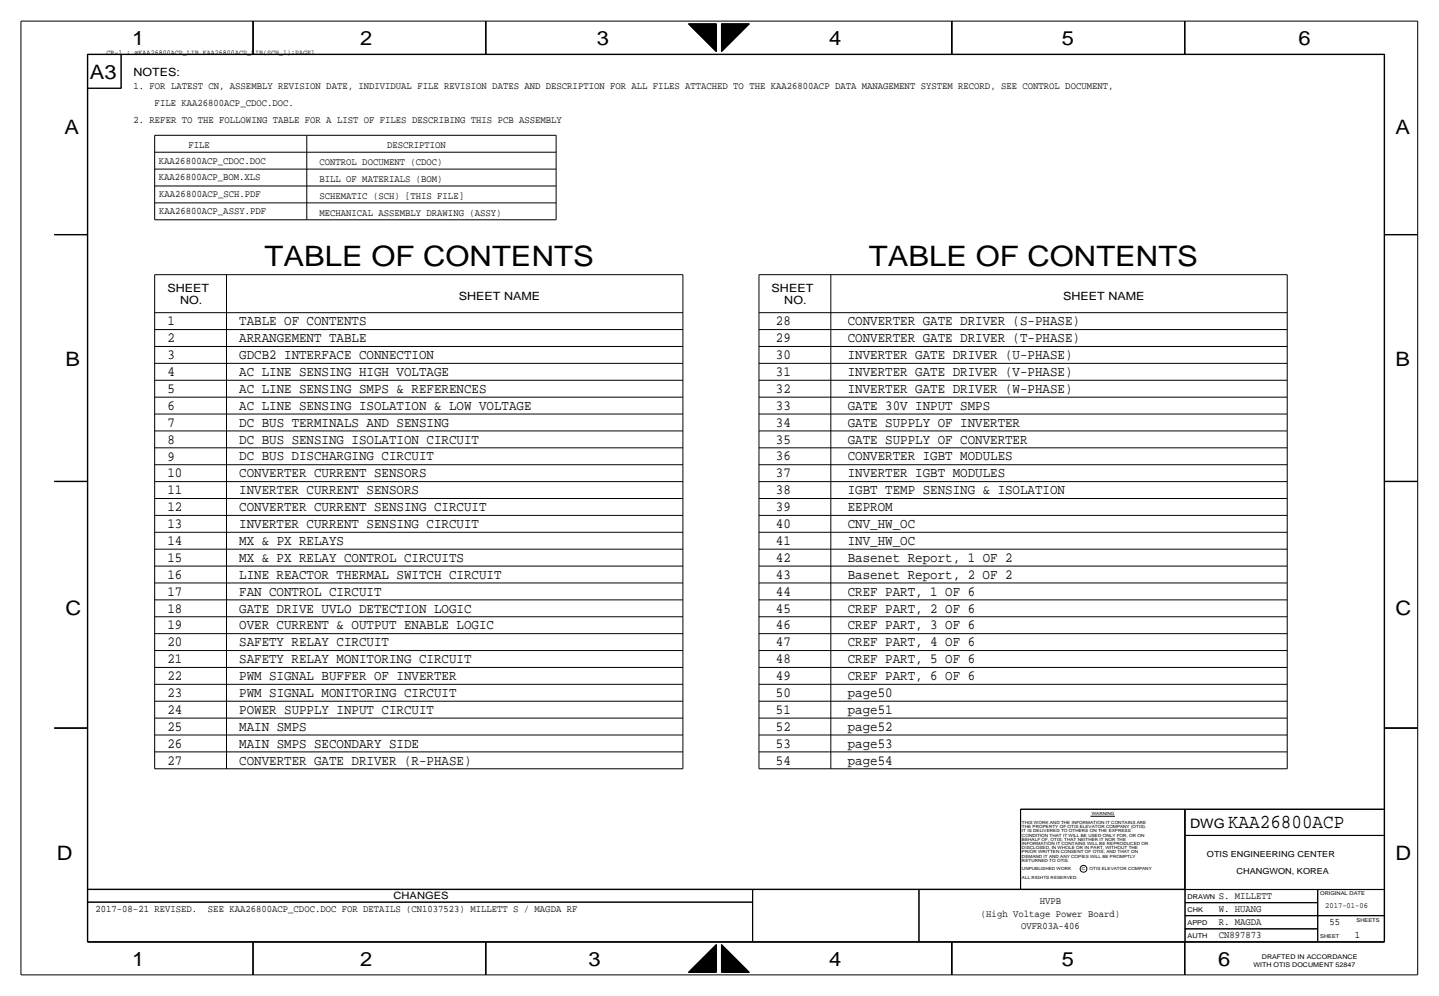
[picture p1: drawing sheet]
<svg xmlns="http://www.w3.org/2000/svg" width="432mm" height="300mm" viewBox="0 0 432 300" stroke-linecap="round" stroke-linejoin="round" font-family="sans-serif">
<g fill="none" stroke="#000" stroke-width=".3">
<path d="M6.3 6.4v286.8zM6.3 6.4h419.8zM26.3 16.3v267zM26.3 16.3h389.8zM26.3 16.4v266.9zM26.3 16.4h389.8zM26.4 16.4h389.6zM26.4 16.4v266.9zM36.4 16.4v10.2zM76 6.4v10zM76.1 6.4v10zM145.9 6.4v10z"/>
<path d="M146 6.4v10zM206.9 7.2h8.4zM206.9 7.2l8.4 8.3zM207 7.2h.1M207 7.3h.1M207.1 7.2v.1zM207.1 7.2v.2zM207.2 7.2v.2zM207.2 7.2v.3zM207.3 7.2v.3zM207.3 7.2v.4zM207.4 7.2v.4z"/>
<path d="M207.4 7.2v.5zM207.5 7.2v.5zM207.5 7.2v.6zM207.6 7.2v.6zM207.6 7.2v.7zM207.7 7.2v.7zM207.7 7.2v.8zM207.8 7.2v.8zM207.8 7.2v.9zM207.9 7.2v.9zM207.9 7.2v1zM208 7.2v1z"/>
<path d="M208 7.2v1.1zM208.1 7.2v1.1zM208.1 7.2v1.2zM208.2 7.2v1.2zM208.2 7.2v1.3zM208.3 7.2v1.3zM208.3 7.2v1.4zM208.4 7.2v1.4zM208.4 7.2v1.5zM208.5 7.2v1.5zM208.5 7.2v1.6zM208.6 7.2v1.6z"/>
<path d="M208.6 7.2v1.7zM208.7 7.2v1.7zM208.7 7.2v1.8zM208.8 7.2v1.8zM208.8 7.2v1.9zM208.9 7.2v1.9zM208.9 7.2v2zM209 7.2v2zM209 7.2v2.1zM209.1 7.2v2.1zM209.1 7.2v2.2zM209.2 7.2v2.2z"/>
<path d="M209.2 7.2v2.3zM209.3 7.2v2.4zM209.4 7.2v2.5zM209.5 7.2v2.6zM209.6 7.2v2.7zM209.7 7.2v2.7zM209.7 7.2v2.8zM209.8 7.2v2.8zM209.8 7.2v2.9zM209.9 7.2v2.9zM209.9 7.2v3zM210 7.2v3z"/>
<path d="M210 7.2v3.1zM210.1 7.2v3.1zM210.1 7.2v3.2zM210.2 7.2v3.2zM210.2 7.2v3.3zM210.3 7.2v3.3zM210.3 7.2v3.4zM210.4 7.2v3.4zM210.4 7.2v3.5zM210.5 7.2v3.5zM210.5 7.2v3.6zM210.6 7.2v3.6z"/>
<path d="M210.6 7.2v3.7zM210.7 7.2v3.7zM210.7 7.2v3.8zM210.8 7.2v3.8zM210.8 7.2v3.9zM210.9 7.2v3.9zM210.9 7.2v4zM211 7.2v4zM211 7.2v4.1zM211.1 7.2v4.1zM211.1 7.2v4.2zM211.2 7.2v4.2z"/>
<path d="M211.2 7.2v4.3zM211.3 7.2v4.3zM211.3 7.2v4.4zM211.4 7.2v4.4zM211.4 7.2v4.5zM211.5 7.2v4.5zM211.5 7.2v4.6zM211.6 7.2v4.6zM211.6 7.2v4.7zM211.7 7.2v4.7zM211.7 7.2v4.8zM211.8 7.2v4.8z"/>
<path d="M211.8 7.2v4.9zM211.9 7.2v4.9zM211.9 7.2v5zM212 7.2v5zM212 7.2v5.1zM212.1 7.2v5.1zM212.1 7.2v5.2zM212.2 7.2v5.2zM212.2 7.2v5.3zM212.3 7.2v5.3zM212.3 7.2v5.4zM212.4 7.2v5.4z"/>
<path d="M212.4 7.2v5.5zM212.5 7.2v5.6zM212.6 7.2v5.7zM212.7 7.2v5.8zM212.8 7.2v5.8zM212.8 7.2v5.9zM212.9 7.2v5.9zM212.9 7.2v6zM213 7.2v6zM213 7.2v6.1zM213.1 7.2v6.1zM213.1 7.2v6.2z"/>
<path d="M213.2 7.2v6.2zM213.2 7.2v6.3zM213.3 7.2v6.3zM213.3 7.2v6.4zM213.4 7.2v6.4zM213.4 7.2v6.5zM213.5 7.2v6.5zM213.5 7.2v6.6zM213.6 7.2v6.6zM213.6 7.2v6.7zM213.7 7.2v6.7zM213.7 7.2v6.8z"/>
<path d="M213.8 7.2v6.8zM213.8 7.2v6.9zM213.9 7.2v6.9zM213.9 7.2v7zM214 7.2v7zM214 7.2v7.1zM214.1 7.2v7.1zM214.1 7.2v7.2zM214.2 7.2v7.2zM214.2 7.2v7.3zM214.3 7.2v7.3zM214.3 7.2v7.4z"/>
<path d="M214.4 7.2v7.4zM214.4 7.2v7.5zM214.5 7.2v7.5zM214.5 7.2v7.6zM214.6 7.2v7.6zM214.6 7.2v7.7zM214.7 7.2v7.7zM214.7 7.2v7.8zM214.8 7.2v7.8zM214.8 7.2v7.9zM214.9 7.2v7.9zM214.9 7.2v8z"/>
<path d="M215 7.2v8zM215 7.2v8.1zM215.1 7.2v8.1zM215.1 7.2v8.2zM215.2 7.2v8.2zM215.2 7.2v8.3zM215.3 7.2v8.3zM216.8 7.2v8.3zM216.8 7.2h8.4zM216.9 7.2v8.3zM216.9 7.2v8.2zM217 7.2v8.2z"/>
<path d="M217 7.2v8.1zM217.1 7.2v8.1zM217.1 7.2v8zM217.2 7.2v8zM217.2 7.2v7.9zM217.3 7.2v7.9zM217.3 7.2v7.8zM217.4 7.2v7.8zM217.4 7.2v7.7zM217.5 7.2v7.7zM217.5 7.2v7.6zM217.6 7.2v7.6z"/>
<path d="M217.6 7.2v7.5zM217.7 7.2v7.5zM217.7 7.2v7.4zM217.8 7.2v7.4zM217.8 7.2v7.3zM217.9 7.2v7.3zM217.9 7.2v7.2zM218 7.2v7.2zM218 7.2v7.1zM218.1 7.2v7.1zM218.1 7.2v7zM218.2 7.2v7z"/>
<path d="M218.2 7.2v6.9zM218.3 7.2v6.9zM218.3 7.2v6.8zM218.4 7.2v6.8zM218.4 7.2v6.7zM218.5 7.2v6.7zM218.5 7.2v6.6zM218.6 7.2v6.6zM218.6 7.2v6.5zM218.7 7.2v6.5zM218.7 7.2v6.4zM218.8 7.2v6.4z"/>
<path d="M218.8 7.2v6.3zM218.9 7.2v6.3zM218.9 7.2v6.2zM219 7.2v6.2zM219 7.2v6.1zM219.1 7.2v6.1zM219.2 7.2v6zM219.3 7.2v5.9zM219.4 7.2v5.8zM219.5 7.2v5.7zM219.6 7.2v5.6zM219.7 7.2v5.5z"/>
<path d="M219.7 7.2v5.4zM219.8 7.2v5.4zM219.8 7.2v5.3zM219.9 7.2v5.3zM219.9 7.2v5.2zM220 7.2v5.2zM220 7.2v5.1zM220.1 7.2v5.1zM220.1 7.2v5zM220.2 7.2v5zM220.2 7.2v4.9zM220.3 7.2v4.9z"/>
<path d="M220.3 7.2v4.8zM220.4 7.2v4.8zM220.4 7.2v4.7zM220.5 7.2v4.7zM220.5 7.2v4.6zM220.6 7.2v4.6zM220.6 7.2v4.5zM220.7 7.2v4.5zM220.7 7.2v4.4zM220.8 7.2v4.4zM220.8 7.2v4.3zM220.9 7.2v4.3z"/>
<path d="M220.9 7.2v4.2zM221 7.2v4.2zM221 7.2v4.1zM221.1 7.2v4.1zM221.1 7.2v4zM221.2 7.2v4zM221.2 7.2v3.9zM221.3 7.2v3.9zM221.3 7.2v3.8zM221.4 7.2v3.8zM221.4 7.2v3.7zM221.5 7.2v3.7z"/>
<path d="M221.5 7.2v3.6zM221.6 7.2v3.6zM221.6 7.2v3.5zM221.7 7.2v3.5zM221.7 7.2v3.4zM221.8 7.2v3.4zM221.8 7.2v3.3zM221.9 7.2v3.3zM221.9 7.2v3.2zM222 7.2v3.2zM222 7.2v3.1zM222.1 7.2v3.1z"/>
<path d="M222.1 7.2v3zM222.2 7.2v3zM222.2 7.2v2.9zM222.3 7.2v2.9zM222.4 7.2v2.8zM222.5 7.2v2.7zM222.6 7.2v2.6zM222.7 7.2v2.5zM222.8 7.2v2.4zM222.9 7.2v2.3zM222.9 7.2v2.2zM223 7.2v2.2z"/>
<path d="M223 7.2v2.1zM223.1 7.2v2.1zM223.1 7.2v2zM223.2 7.2v2zM223.2 7.2v1.9zM223.3 7.2v1.9zM223.3 7.2v1.8zM223.4 7.2v1.8zM223.4 7.2v1.7zM223.5 7.2v1.7zM223.5 7.2v1.6zM223.6 7.2v1.6z"/>
<path d="M223.6 7.2v1.5zM223.7 7.2v1.5zM223.7 7.2v1.4zM223.8 7.2v1.4zM223.8 7.2v1.3zM223.9 7.2v1.3zM223.9 7.2v1.2zM224 7.2v1.2zM224 7.2v1.1zM224.1 7.2v1.1zM224.1 7.2v1zM224.2 7.2v1z"/>
<path d="M224.2 7.2v.9zM224.3 7.2v.9zM224.3 7.2v.8zM224.4 7.2v.8zM224.4 7.2v.7zM224.5 7.2v.7zM224.5 7.2v.6zM224.6 7.2v.6zM224.6 7.2v.5zM224.7 7.2v.5zM224.7 7.2v.4zM224.8 7.2v.4z"/>
<path d="M224.8 7.2v.3zM224.9 7.2v.3zM224.9 7.2v.2zM225 7.2v.2zM225 7.2v.1zM225.1 7.2h.1M225.2 7.2l-8.4 8.3zM286 6.4v10zM286.1 6.4v10zM356 6.4v10zM356.1 6.4v10zM416 16.4v266.9z"/>
<path d="M416.1 16.4v266.9zM416.1 16.3v267zM426.1 6.4v286.8zM26.3 26.5h10.1zM26.3 26.6h10.1zM46.5 55.9h120.6zM46.5 45.8h120.6zM46.5 40.7v25.4zM46.5 40.7h120.6zM46.5 50.9h120.6zM92.2 40.7v25.4zM167.1 40.7v25.4z"/>
<path d="M16.3 70.6h10zM16.3 70.5h10zM46.5 66.1h120.6zM46.5 61h120.6zM416.1 70.5h10zM416.1 70.6h10zM46.5 94h158.7zM46.5 99.1h158.7zM46.5 82.6v148.6zM46.5 82.6h158.7zM68.1 82.6v148.6zM205.2 82.6v148.6z"/>
<path d="M228.1 94h158.7zM228.1 99.1h158.7zM228.1 82.6v148.6zM228.1 82.6h158.7zM249.7 82.6v148.6zM386.8 82.6v148.6zM46.5 109.3h158.7zM46.5 119.4h158.7zM46.5 104.2h158.7zM46.5 114.4h158.7zM228.1 104.2h158.7zM228.1 109.3h158.7z"/>
<path d="M228.1 114.4h158.7zM228.1 119.4h158.7zM46.5 139.8h158.7zM46.5 129.6h158.7zM46.5 124.5h158.7zM46.5 134.7h158.7zM228.1 134.7h158.7zM228.1 139.8h158.7zM228.1 124.5h158.7zM228.1 129.6h158.7zM16.3 144.8h10zM16.3 144.7h10z"/>
<path d="M46.5 149.9h158.7zM46.5 144.8h158.7zM46.5 155h158.7zM228.1 155h158.7zM228.1 149.9h158.7zM228.1 144.8h158.7zM416.1 144.7h10zM416.1 144.8h10zM46.5 160.1h158.7zM46.5 170.2h158.7zM46.5 175.3h158.7zM46.5 165.2h158.7z"/>
<path d="M228.1 160.1h158.7zM228.1 170.2h158.7zM228.1 175.3h158.7zM228.1 165.2h158.7zM46.5 195.6h158.7zM46.5 190.6h158.7zM46.5 185.5h158.7zM46.5 180.4h158.7zM228.1 195.6h158.7zM228.1 185.5h158.7zM228.1 180.4h158.7zM228.1 190.6h158.7z"/>
<path d="M16.3 219h10zM16.3 218.9h10zM46.5 210.9h158.7zM46.5 200.7h158.7zM46.5 216h158.7zM46.5 205.8h158.7zM228.1 200.7h158.7zM228.1 210.9h158.7zM228.1 216h158.7zM228.1 205.8h158.7zM416.1 218.9h10zM416.1 219h10z"/>
<path d="M46.5 221h158.7zM46.5 226.1h158.7zM46.5 231.2h158.7zM228.1 226.1h158.7zM228.1 221h158.7zM228.1 231.2h158.7zM306.7 243.4h109.4zM306.7 243.3h109.4zM306.7 243.3v24.2zM327.7 245.5h7.4zM356.1 243.4h60zM356.1 243.3v24.2z"/>
<path d="M356.1 251.3h60zM356.1 251.2h60zM356.1 243.3v49.9zM356.2 243.3v40zM26.3 271.3h199.9zM26.3 267.4h329.8zM26.3 267.5h389.8zM226.2 267.5v15.8zM276.1 267.5v15.8zM276.2 267.5v15.8zM356.1 279.3h39.9zM356.1 271.5h39.9z"/>
<path d="M356.1 271.4h39.9zM356.1 275.4h60zM356.1 275.3h60zM396 267.5v15.8zM6.3 293.2h419.8zM26.3 283.2h389.8zM26.3 283.3h389.8zM76 283.3v9.9zM76.1 283.3v9.9zM145.9 283.3v9.9zM146 283.3v9.9zM206.9 292.4h8.4z"/>
<path d="M207 292.4h.1M207.1 292.3v.1zM207.1 292.2v.2zM207.2 292.2v.2zM207.2 292.1v.3zM207.3 292v.4zM207.4 291.9v.5zM207.5 291.8v.6zM207.6 291.7v.7zM207.7 291.6v.8zM207.8 291.5v.9zM207.9 291.4v1z"/>
<path d="M208 291.3v1.1zM208.1 291.2v1.2zM208.2 291.1v1.3zM208.3 291v1.4zM208.4 290.9v1.5zM208.5 290.8v1.6zM208.6 290.7v1.7zM208.7 290.6v1.8zM208.8 290.5v1.9zM208.9 290.4v2zM209 290.3v2.1zM209.1 290.2v2.2z"/>
<path d="M209.2 290.1v2.3zM209.3 290v2.4zM209.4 289.9v2.5zM209.5 289.8v2.6zM209.6 289.7v2.7zM209.7 289.7v2.7zM209.7 289.6v2.8zM209.8 289.6v2.8zM209.8 289.5v2.9zM209.9 289.5v2.9zM209.9 289.4v3zM210 289.4v3z"/>
<path d="M210 289.3v3.1zM210.1 289.3v3.1zM210.1 289.2v3.2zM210.2 289.2v3.2zM210.2 289.1v3.3zM210.3 289.1v3.3zM210.3 289v3.4zM210.4 289v3.4zM210.4 288.9v3.5zM210.5 288.8v3.6zM210.6 288.7v3.7zM210.7 288.6v3.8z"/>
<path d="M210.8 288.5v3.9zM210.9 288.4v4zM211 288.3v4.1zM211.1 288.2v4.2zM211.2 288.1v4.3zM211.3 288v4.4zM211.4 287.9v4.5zM211.5 287.8v4.6zM211.6 287.7v4.7zM211.7 287.6v4.8zM211.8 287.5v4.9zM211.9 287.4v5z"/>
<path d="M212 287.3v5.1zM212.1 287.2v5.2zM212.2 287.1v5.3zM212.3 287v5.4zM212.4 286.9v5.5zM212.5 286.8v5.6zM212.6 286.7v5.7zM212.7 286.6v5.8zM212.8 286.6v5.8zM212.8 286.5v5.9zM212.9 286.5v5.9zM212.9 286.4v6z"/>
<path d="M213 286.4v6zM213 286.3v6.1zM213.1 286.3v6.1zM213.1 286.2v6.2zM213.2 286.2v6.2zM213.2 286.1v6.3zM213.3 286.1v6.3zM213.3 286v6.4zM213.4 286v6.4zM213.4 285.9v6.5zM213.5 285.9v6.5zM213.5 285.8v6.6z"/>
<path d="M213.6 285.7v6.7zM213.7 285.6v6.8zM213.8 285.5v6.9zM213.9 285.4v7zM214 285.3v7.1zM214.1 285.2v7.2zM214.2 285.1v7.3zM214.3 285v7.4zM214.4 284.9v7.5zM214.5 284.8v7.6zM214.6 284.7v7.7zM214.7 284.6v7.8z"/>
<path d="M214.8 284.5v7.9zM214.9 284.4v8zM215 284.3v8.1zM215.1 284.2v8.2zM215.2 284.1v8.3zM215.3 284v8.4zM215.3 284l-8.4 8.4zM216.8 284v8.4zM216.8 284l8.4 8.4zM216.8 292.4h8.4zM216.9 284.1v8.3zM217 284.2v8.2z"/>
<path d="M217.1 284.3v8.1zM217.2 284.4v8zM217.3 284.5v7.9zM217.4 284.6v7.8zM217.5 284.7v7.7zM217.6 284.8v7.6zM217.7 284.9v7.5zM217.8 285v7.4zM217.9 285.1v7.3zM218 285.2v7.2zM218.1 285.3v7.1zM218.2 285.4v7z"/>
<path d="M218.3 285.5v6.9zM218.4 285.6v6.8zM218.5 285.7v6.7zM218.6 285.8v6.6zM218.6 285.9v6.5zM218.7 285.9v6.5zM218.7 286v6.4zM218.8 286v6.4zM218.8 286.1v6.3zM218.9 286.1v6.3zM218.9 286.2v6.2zM219 286.2v6.2z"/>
<path d="M219 286.3v6.1zM219.1 286.3v6.1zM219.2 286.4v6zM219.3 286.5v5.9zM219.4 286.6v5.8zM219.5 286.7v5.7zM219.6 286.8v5.6zM219.7 286.9v5.5zM219.8 287v5.4zM219.9 287.1v5.3zM220 287.2v5.2zM220.1 287.3v5.1z"/>
<path d="M220.2 287.4v5zM220.3 287.5v4.9zM220.4 287.6v4.8zM220.5 287.7v4.7zM220.6 287.8v4.6zM220.7 287.9v4.5zM220.8 288v4.4zM220.9 288.1v4.3zM221 288.2v4.2zM221.1 288.3v4.1zM221.2 288.4v4zM221.3 288.5v3.9z"/>
<path d="M221.4 288.6v3.8zM221.5 288.7v3.7zM221.6 288.8v3.6zM221.7 288.9v3.5zM221.7 289v3.4zM221.8 289v3.4zM221.8 289.1v3.3zM221.9 289.1v3.3zM221.9 289.2v3.2zM222 289.2v3.2zM222 289.3v3.1zM222.1 289.3v3.1z"/>
<path d="M222.1 289.4v3zM222.2 289.4v3zM222.2 289.5v2.9zM222.3 289.5v2.9zM222.4 289.6v2.8zM222.5 289.7v2.7zM222.6 289.8v2.6zM222.7 289.9v2.5zM222.8 290v2.4zM222.9 290.1v2.3zM223 290.2v2.2zM223.1 290.3v2.1z"/>
<path d="M223.2 290.4v2zM223.3 290.5v1.9zM223.4 290.6v1.8zM223.5 290.7v1.7zM223.6 290.8v1.6zM223.7 290.9v1.5zM223.8 291v1.4zM223.9 291.1v1.3zM224 291.2v1.2zM224.1 291.3v1.1zM224.2 291.4v1zM224.3 291.5v.9z"/>
<path d="M224.4 291.6v.8zM224.5 291.7v.7zM224.6 291.8v.6zM224.7 291.9v.5zM224.8 292v.4zM224.9 292.1v.3zM224.9 292.2v.2zM225 292.2v.2zM225 292.3v.1zM225.1 292.4h.1M286 283.3v9.9zM286.1 283.3v9.9z"/>
<path d="M356 283.3v9.9zM356.1 283.3v9.9z"/>
<circle cx="325.6" cy="261.3" r="1.02"/>
</g>
<g font-size="8.5">
<text x="79.5" y="80.1">TABLE OF CONTENTS</text>
<text x="261.1" y="80.1">TABLE OF CONTENTS</text>
</g>
<g font-size="6">
<text x="39.7" y="13.5">1</text>
<text x="108.3" y="13.5">2</text>
<text x="179.4" y="13.5">3</text>
<text x="249.2" y="13.5">4</text>
<text x="319.1" y="13.5">5</text>
<text x="390.2" y="13.5">6</text>
<text x="27" y="23.7">A3</text>
<text x="19.4" y="40.2">A</text>
<text x="419.4" y="40.2">A</text>
<text x="19.7" y="110">B</text>
<text x="419.4" y="110">B</text>
<text x="19.7" y="185">C</text>
<text x="419.4" y="185">C</text>
<text x="17.1" y="258.6">D</text>
<text x="419.4" y="258.6">D</text>
<text x="39.7" y="290.4">1</text>
<text x="108.3" y="290.4">2</text>
<text x="176.8" y="290.4">3</text>
<text x="249.2" y="290.4">4</text>
<text x="319.1" y="290.4">5</text>
<text x="366.1" y="290.4">6</text>
</g>
<text font-size="5.9" x="369.1" y="249">KAA26800ACP</text>
<g font-size="4.2">
<text x="50.3" y="97.8">1</text>
<text x="71.9" y="97.9">TABLE OF CONTENTS</text>
<text x="233.2" y="97.8">28</text>
<text x="254.8" y="97.8">CONVERTER GATE DRIVER (S-PHASE)</text>
<text x="50.3" y="102.9">2</text>
<text x="71.9" y="108">GDCB2 INTERFACE CONNECTION</text>
<text x="71.9" y="102.9">ARRANGEMENT TABLE</text>
<text x="233.2" y="102.9">29</text>
<text x="254.8" y="108">INVERTER GATE DRIVER (U-PHASE)</text>
<text x="254.8" y="102.9">CONVERTER GATE DRIVER (T-PHASE)</text>
<text x="50.3" y="108">3</text>
<text x="50.3" y="113.1">4</text>
<text x="71.9" y="113.1">AC LINE SENSING HIGH VOLTAGE</text>
<text x="233.2" y="113.1">31</text>
<text x="233.2" y="108">30</text>
<text x="254.8" y="113.1">INVERTER GATE DRIVER (V-PHASE)</text>
<text x="50.3" y="118.2">5</text>
<text x="71.9" y="118.2">AC LINE SENSING SMPS &amp; REFERENCES</text>
<text x="233.2" y="118.2">32</text>
<text x="254.8" y="118.1">INVERTER GATE DRIVER (W-PHASE)</text>
<text x="50.3" y="123.2">6</text>
<text x="71.9" y="123.2">AC LINE SENSING ISOLATION &amp; LOW VOLTAGE</text>
<text x="233.2" y="123.2">33</text>
<text x="254.8" y="123.2">GATE 30V INPUT SMPS</text>
<text x="50.3" y="128.3">7</text>
<text x="71.9" y="128.3">DC BUS TERMINALS AND SENSING</text>
<text x="233.2" y="128.3">34</text>
<text x="254.8" y="128.3">GATE SUPPLY OF INVERTER</text>
<text x="50.3" y="133.4">8</text>
<text x="71.9" y="133.4">DC BUS SENSING ISOLATION CIRCUIT</text>
<text x="233.2" y="133.4">35</text>
<text x="254.8" y="133.4">GATE SUPPLY OF CONVERTER</text>
<text x="50.3" y="138.5">9</text>
<text x="50.3" y="143.6">10</text>
<text x="71.9" y="143.6">CONVERTER CURRENT SENSORS</text>
<text x="71.9" y="138.5">DC BUS DISCHARGING CIRCUIT</text>
<text x="233.2" y="143.6">37</text>
<text x="233.2" y="138.5">36</text>
<text x="254.8" y="143.6">INVERTER IGBT MODULES</text>
<text x="254.8" y="138.5">CONVERTER IGBT MODULES</text>
<text x="50.3" y="148.7">11</text>
<text x="71.9" y="148.6">INVERTER CURRENT SENSORS</text>
<text x="233.2" y="148.6">38</text>
<text x="254.8" y="148.6">IGBT TEMP SENSING &amp; ISOLATION</text>
<text x="50.3" y="153.7">12</text>
<text x="71.9" y="153.7">CONVERTER CURRENT SENSING CIRCUIT</text>
<text x="233.2" y="153.7">39</text>
<text x="254.8" y="153.7">EEPROM</text>
<text x="50.3" y="158.8">13</text>
<text x="71.9" y="158.8">INVERTER CURRENT SENSING CIRCUIT</text>
<text x="233.2" y="158.8">40</text>
<text x="254.8" y="158.8">CNV_HW_OC</text>
<text x="50.3" y="163.9">14</text>
<text x="71.9" y="163.9">MX &amp; PX RELAYS</text>
<text x="233.2" y="163.9">41</text>
<text x="254.8" y="163.9">INV_HW_OC</text>
<text x="50.3" y="169">15</text>
<text x="71.9" y="168.9">MX &amp; PX RELAY CONTROL CIRCUITS</text>
<text x="233.2" y="169">42</text>
<text x="254.8" y="169">Basenet Report, 1 OF 2</text>
<text x="50.3" y="179.1">17</text>
<text x="50.3" y="174.1">16</text>
<text x="71.9" y="179.1">FAN CONTROL CIRCUIT</text>
<text x="71.9" y="174">LINE REACTOR THERMAL SWITCH CIRCUIT</text>
<text x="233.2" y="174">43</text>
<text x="233.2" y="179.1">44</text>
<text x="254.8" y="174">Basenet Report, 2 OF 2</text>
<text x="254.8" y="179.1">CREF PART, 1 OF 6</text>
<text x="50.3" y="184.2">18</text>
<text x="71.9" y="184.2">GATE DRIVE UVLO DETECTION LOGIC</text>
<text x="233.2" y="184.2">45</text>
<text x="254.8" y="184.2">CREF PART, 2 OF 6</text>
<text x="50.3" y="189.3">19</text>
<text x="71.9" y="189.3">OVER CURRENT &amp; OUTPUT ENABLE LOGIC</text>
<text x="233.2" y="189.3">46</text>
<text x="254.8" y="189.3">CREF PART, 3 OF 6</text>
<text x="50.3" y="194.4">20</text>
<text x="71.9" y="194.4">SAFETY RELAY CIRCUIT</text>
<text x="233.2" y="194.4">47</text>
<text x="254.8" y="194.4">CREF PART, 4 OF 6</text>
<text x="50.3" y="199.5">21</text>
<text x="71.9" y="199.4">SAFETY RELAY MONITORING CIRCUIT</text>
<text x="233.2" y="199.4">48</text>
<text x="254.8" y="199.4">CREF PART, 5 OF 6</text>
<text x="50.3" y="209.6">23</text>
<text x="50.3" y="204.5">22</text>
<text x="71.9" y="204.5">PWM SIGNAL BUFFER OF INVERTER</text>
<text x="71.9" y="209.6">PWM SIGNAL MONITORING CIRCUIT</text>
<text x="233.2" y="209.6">50</text>
<text x="233.2" y="204.5">49</text>
<text x="254.8" y="209.6">page50</text>
<text x="254.8" y="204.5">CREF PART, 6 OF 6</text>
<text x="50.3" y="214.7">24</text>
<text x="71.9" y="214.7">POWER SUPPLY INPUT CIRCUIT</text>
<text x="233.2" y="214.7">51</text>
<text x="254.8" y="214.7">page51</text>
<text x="50.3" y="219.8">25</text>
<text x="71.9" y="219.8">MAIN SMPS</text>
<text x="233.2" y="219.8">52</text>
<text x="254.8" y="219.8">page52</text>
<text x="50.3" y="224.8">26</text>
<text x="71.9" y="224.9">MAIN SMPS SECONDARY SIDE</text>
<text x="233.2" y="224.8">53</text>
<text x="254.8" y="224.8">page53</text>
<text x="50.3" y="229.9">27</text>
<text x="71.9" y="229.9">CONVERTER GATE DRIVER (R-PHASE)</text>
<text x="233.2" y="229.9">54</text>
<text x="254.8" y="229.9">page54</text>
</g>
<text font-size="3.9" x="357.6" y="249">DWG</text>
<g font-size="3.4">
<text x="40.1" y="22.9">NOTES:</text>
<text x="50.3" y="87.7">SHEET</text>
<text x="231.9" y="87.7">SHEET</text>
<text x="54.1" y="91.5">NO.</text>
<text x="137.9" y="90.2">SHEET NAME</text>
<text x="235.7" y="91.5">NO.</text>
<text x="319.5" y="90.2">SHEET NAME</text>
</g>
<g font-size="3">
<text x="40.1" y="26.7">1. FOR LATEST CN, ASSEMBLY REVISION DATE, INDIVIDUAL FILE REVISION DATES AND DESCRIPTION FOR ALL FILES ATTACHED TO THE KAA26800ACP DATA MANAGEMENT SYSTEM RECORD, SEE CONTROL DOCUMENT,</text>
<text x="46.5" y="31.8">FILE KAA26800ACP_CDOC.DOC.</text>
<text x="40.1" y="36.9">2. REFER TO THE FOLLOWING TABLE FOR A LIST OF FILES DESCRIBING THIS PCB ASSEMBLY</text>
<text x="56.6" y="44.5">FILE</text>
<text x="116.3" y="44.5">DESCRIPTION</text>
<text x="47.8" y="49.2">KAA26800ACP_CDOC.DOC</text>
<text x="96" y="49.6">CONTROL DOCUMENT (CDOC)</text>
<text x="47.8" y="54.3">KAA26800ACP_BOM.XLS</text>
<text x="47.9" y="59.1">KAA26800ACP_SCH.PDF</text>
<text x="96" y="54.7">BILL OF MATERIALS (BOM)</text>
<text x="96" y="59.7">SCHEMATIC (SCH) [THIS FILE]</text>
<text x="47.8" y="64.4">KAA26800ACP_ASSY.PDF</text>
<text x="96" y="64.8">MECHANICAL ASSEMBLY DRAWING (ASSY)</text>
<text x="28.7" y="274.4">2017-08-21 REVISED.</text>
<text x="62.5" y="274.4">SEE KAA26800ACP_CDOC.DOC FOR DETAILS (CN1037523) MILLETT S / MAGDA RF</text>
<text x="118.3" y="270.4">CHANGES</text>
<text x="294.8" y="275.6">(High Voltage Power Board)</text>
<text x="312.5" y="271.8">HVPB</text>
<text x="366.3" y="274.1">W. HUANG</text>
<text x="366.3" y="270.3">S. MILLETT</text>
<text x="306.9" y="279.4">OVFR03A-406</text>
<text x="366.3" y="278.2">R. MAGDA</text>
<text x="366.3" y="282">CN897873</text>
<text x="399.5" y="278.2">55</text>
<text x="407.2" y="282">1</text>
</g>
<g font-size="2.5">
<text x="362.7" y="257.9">OTIS ENGINEERING CENTER</text>
<text x="371.6" y="262.9">CHANGWON, KOREA</text>
</g>
<text font-size="2.4" x="398.3" y="273.1">2017-01-06</text>
<text font-size="2.3" x="32" y="16.6">CR-1 : @KAA26800ACP_LIB.KAA26800ACP_LIB(SCH_1):PAGE1</text>
<g font-size="2">
<text x="356.9" y="270.3">DRAWN</text>
<text x="356.9" y="274.1">CHK</text>
<text x="356.9" y="278.2">APPD</text>
<text x="356.9" y="282">AUTH</text>
<text x="376.7" y="290.9">WITH OTIS DOCUMENT 52847</text>
<text x="379.2" y="288.3">DRAFTED IN ACCORDANCE</text>
</g>
<g font-size="1.6">
<text x="396.7" y="269.3">ORIGINAL DATE</text>
<text x="396.7" y="282">SHEET</text>
<text x="407.7" y="277.2">SHEETS</text>
</g>
<g font-size="1.3">
<text x="328.1" y="245.2">WARNING</text>
<text x="307.1" y="250.3">IT IS DELIVERED TO OTHERS ON THE EXPRESS</text>
<text x="307.1" y="247.8">THIS WORK AND THE INFORMATION IT CONTAINS ARE</text>
<text x="307.1" y="251.6">CONDITION THAT IT WILL BE USED ONLY FOR, OR ON</text>
<text x="307.1" y="249">THE PROPERTY OF OTIS ELEVATOR COMPANY (OTIS).</text>
<text x="307.1" y="256.6">PRIOR WRITTEN CONSENT OF OTIS; AND THAT ON</text>
<text x="307.1" y="254.1">INFORMATION IT CONTAINS WILL BE REPRODUCED OR</text>
<text x="307.1" y="252.8">BEHALF OF, OTIS; THAT NEITHER IT NOR THE</text>
<text x="307.1" y="257.9">DEMAND IT AND ANY COPIES WILL BE PROMPTLY</text>
<text x="307.1" y="255.4">DISCLOSED, IN WHOLE OR IN PART, WITHOUT THE</text>
<text x="307.1" y="261.7">UNPUBLISHED WORK</text>
<text x="307.1" y="259.2">RETURNED TO OTIS.</text>
<text x="325.2" y="261.7">C</text>
<text x="327.5" y="261.7">OTIS ELEVATOR COMPANY</text>
<text x="307.1" y="264.3">ALL RIGHTS RESERVED.</text>
</g>
</svg>
